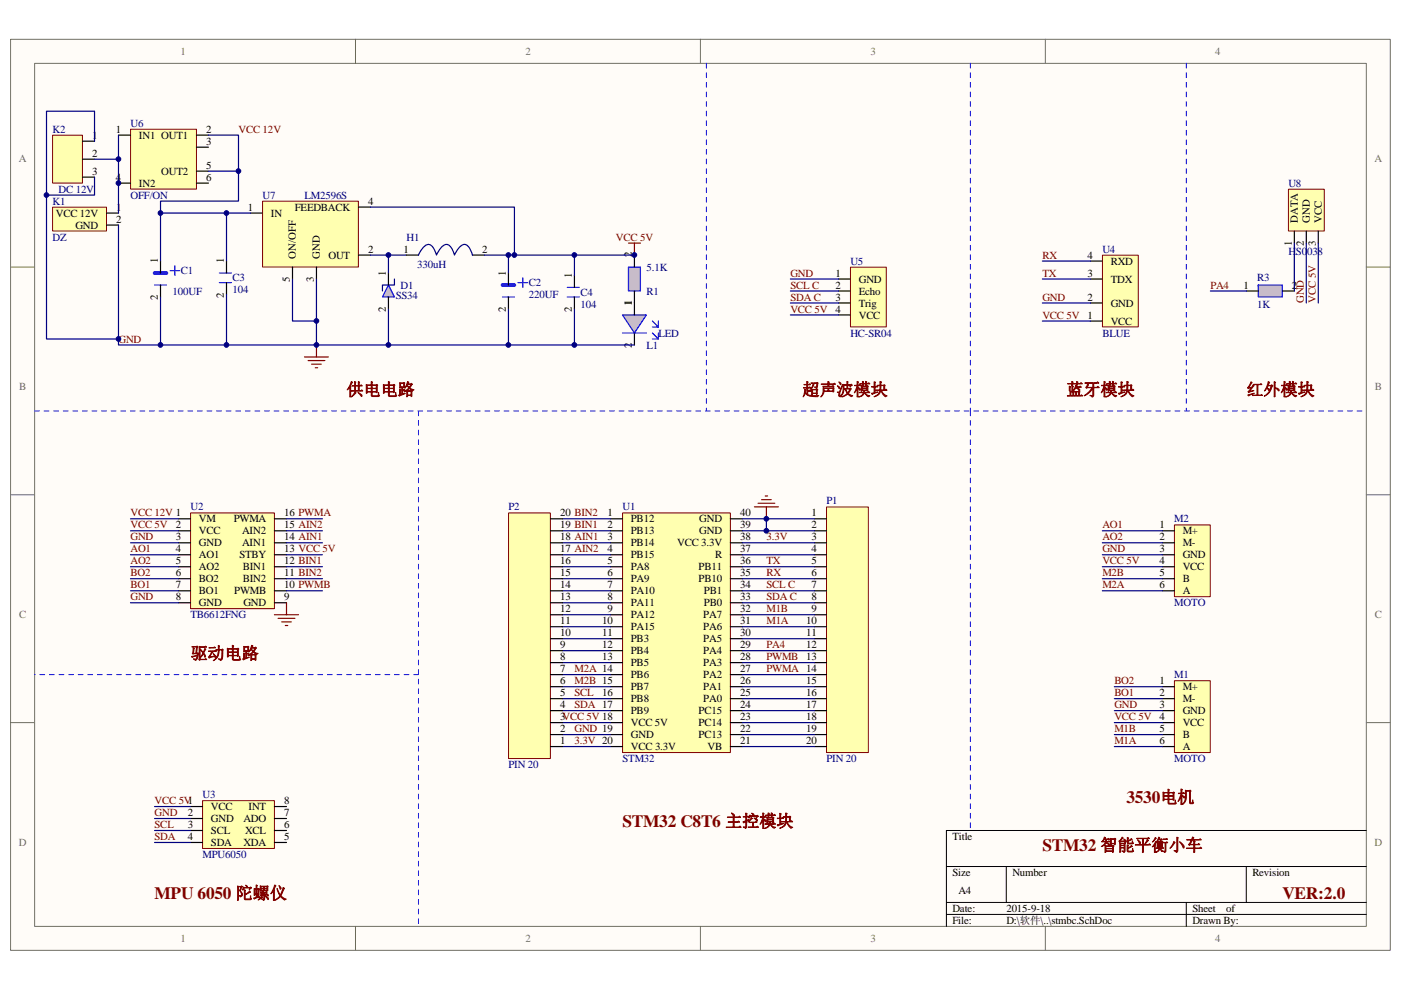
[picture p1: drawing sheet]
<svg xmlns="http://www.w3.org/2000/svg" width="297mm" height="210mm" viewBox="0 0 297 210" stroke-linecap="round" stroke-linejoin="round" font-family="sans-serif">
<path d="M2.3 8.4h292.5v193.2h-292.5z" fill="#fffcf8"/>
<path d="M2.2 8.3h292.6v193.3h-292.6z" fill="none" stroke="#706f64" stroke-width=".21"/>
<path d="M7.4 13.5h282.3v183h-282.3z" fill="#fffcf8"/>
<g fill="none" stroke="#706f64" stroke-width=".21">
<path d="M7.3 13.4h282.4v183.1h-282.4zM75.4 8.3v5.1M148.5 8.3v5.1M221.6 8.3v5.1M2.2 56.6h5.1M289.7 56.6h5.1M2.2 104.9h5.1M289.7 104.9h5.1M2.2 153.3h5.1M289.7 153.3h5.1M75.4 196.5v5.1M148.5 196.5v5.1"/>
<path d="M221.6 196.5v5.1"/>
</g>
<path d="M289.7 176.1h-89v20.4M200.7 183.8h89M200.7 191.4h89M200.7 194h89M213.4 183.8v7.6M251.5 191.4v5.1M264.2 183.8v7.6" fill="none" stroke="#000" stroke-width=".21"/>
<path d="M132 108.8h22.9v50.8h-22.9z" fill="#ffffb0"/>
<path d="M132 108.8h22.9v50.8h-22.9z" fill="none" stroke="#800000" stroke-width=".21"/>
<g fill="none" stroke="#000" stroke-width=".25">
<path d="M129.4 110h2.6M129.4 112.6h2.6M129.4 115.1h2.6M129.4 117.7h2.6M154.9 110h2.5M154.9 112.6h2.5M154.9 115.1h2.5M154.9 117.7h2.5M129.4 120.2h2.6M129.4 122.7h2.6M129.4 125.3h2.6M129.4 127.8h2.6"/>
<path d="M129.4 130.4h2.6M129.4 132.9h2.6M129.4 135.5h2.6M129.4 138h2.6M154.9 120.2h2.5M154.9 122.7h2.5M154.9 125.3h2.5M154.9 127.8h2.5M154.9 130.4h2.5M154.9 132.9h2.5M154.9 135.5h2.5M154.9 138h2.5"/>
<path d="M129.4 140.5h2.6M129.4 143.1h2.6M129.4 145.6h2.6M129.4 148.2h2.6M129.4 150.7h2.6M129.4 153.3h2.6M129.4 155.8h2.6M129.4 158.3h2.6M154.9 140.5h2.5M154.9 143.1h2.5M154.9 145.6h2.5M154.9 148.2h2.5"/>
<path d="M154.9 150.7h2.5M154.9 153.3h2.5M154.9 155.8h2.5M154.9 158.3h2.5"/>
</g>
<path d="M40.4 108.8h17.8v20.3h-17.8z" fill="#ffffb0"/>
<path d="M40.4 108.8h17.8v20.3h-17.8z" fill="none" stroke="#800000" stroke-width=".21"/>
<g fill="none" stroke="#000" stroke-width=".25">
<path d="M37.8 110h2.6M37.8 112.6h2.6M37.8 115.1h2.6M37.8 117.7h2.6M58.2 110h2.5M58.2 112.6h2.5M58.2 115.1h2.5M58.2 117.7h2.5M37.8 120.2h2.6M37.8 122.7h2.6M37.8 125.3h2.6M37.8 127.8h2.6"/>
<path d="M58.2 120.2h2.5M58.2 122.7h2.5M58.2 125.3h2.5M58.2 127.8h2.5"/>
</g>
<path d="M43 169.8h15.2v10.2h-15.2z" fill="#ffffb0"/>
<path d="M42.9 169.8h15.3v10.2h-15.3z" fill="none" stroke="#800000" stroke-width=".21"/>
<path d="M40.4 171.1h2.5M40.4 173.6h2.5M40.4 176.1h2.5M40.4 178.7h2.5M58.2 171.1h2.5M58.2 173.6h2.5M58.2 176.1h2.5M58.2 178.7h2.5" fill="none" stroke="#000" stroke-width=".25"/>
<path d="M233.8 54.1h7.5v15.2h-7.5z" fill="#ffffb0"/>
<path d="M233.7 54.1h7.6v15.2h-7.6z" fill="none" stroke="#800000" stroke-width=".21"/>
<path d="M231.2 59.2h2.5M231.2 55.4h2.5M231.2 68.1h2.5M231.2 64.3h2.5" fill="none" stroke="#000" stroke-width=".25"/>
<path d="M180.3 56.7h7.6v12.6h-7.6z" fill="#ffffb0"/>
<path d="M180.3 56.7h7.6v12.6h-7.6z" fill="none" stroke="#800000" stroke-width=".21"/>
<path d="M34 55.4v2.5M48 55.4v2.5M48 59.9v2.6M177.8 59.2h2.5M34 60.5v2.5M177.8 61.7h2.5M177.8 64.3h2.5M177.8 66.8h2.5" fill="none" stroke="#000" stroke-width=".25"/>
<path d="M32.8 57.9h2.5" fill="none" stroke="#00f" stroke-width=".76"/>
<path d="M36.1 57.4h2M37.1 56.4v2M46.5 57.9h2.5M46.5 59.9h2.5M32.8 60.5h2.5" fill="none" stroke="#00f" stroke-width=".25"/>
<path d="M82.4 60.5l1.2 2.5h-2.5z" fill="#c0c0c0" stroke="#00f" stroke-width=".25"/>
<path d="M83.6 59.2v1.3h-2.5v1.2" fill="none" stroke="#000080" stroke-width=".25"/>
<path d="M82.4 57.9v2.6M107.8 57.9v2.6M121.8 58.4v2.6M82.4 63v2.5M107.8 63v2.5M121.8 63v2.5" fill="none" stroke="#000" stroke-width=".25"/>
<path d="M106.5 60.5h2.6" fill="none" stroke="#00f" stroke-width=".76"/>
<path d="M109.8 59.9h2.1M110.8 58.9v2.1M106.5 63h2.6M120.3 63h2.5M120.3 61h2.5" fill="none" stroke="#00f" stroke-width=".25"/>
<path d="M133.2 56.6h2.6v5.1h-2.6z" fill-rule="evenodd" fill="#c0c0c0" stroke="#00f" stroke-width=".25"/>
<path d="M134.5 54.1v2.5M134.5 61.7v2.6" fill="none" stroke="#000" stroke-width=".25"/>
<path d="M132 66.8h5.1l-2.6 3.8z" fill="#c0c0c0" stroke="#00f" stroke-width=".25"/>
<path d="M134.5 64.3v2.5M134.5 70.6v2.6" fill="none" stroke="#000" stroke-width=".25"/>
<path d="M132 70.6h5.1M138.3 68.1l1.3 1.3h-1.3M138.3 70.6l1.3 1.3v-1.3M138.3 71.9h1.3M139.6 68.1v1.3" fill="none" stroke="#00f" stroke-width=".25"/>
<path d="M64.6 75.7h5M65.3 76.5h3.6M66.1 77.2h2M66.8 78h.5M67.1 73.2v2.5" fill="none" stroke="#800000" stroke-width=".25"/>
<path d="M11.2 44h11.4v5h-11.4z" fill="#ffffb0"/>
<path d="M11.2 43.9h11.4v5.1h-11.4z" fill="none" stroke="#800000" stroke-width=".21"/>
<path d="M22.6 45.2h2.5M22.6 47.7h2.5" fill="none" stroke="#000" stroke-width=".25"/>
<path d="M55.7 42.7h20.3v13.9h-20.3z" fill="#ffffb0"/>
<path d="M55.7 42.7h20.3v13.9h-20.3z" fill="none" stroke="#800000" stroke-width=".21"/>
<path d="M53.1 45.2h2.5M62 56.6v2.6M67.1 56.6v2.6M76 54.1h2.5M76 43.9h2.5" fill="none" stroke="#000" stroke-width=".25"/>
<g fill="none" stroke="#000080" stroke-width=".25">
<path d="M25.1 47.7v25.5h109.4M48 45.2v10.2M53.1 45.2h-19.1v10.2M62 59.2v8.9h5.1M67.1 59.2v14M78.5 54.1h7.7M82.4 54.1v3.8M121.8 54.1v4.3M34 63v10.2M48 62.5v10.7M82.4 65.5v7.7M107.8 65.5v7.7"/>
<path d="M121.8 65.5v7.7"/>
</g>
<path d="M133.2 51.6h2.6M134.5 51.6v2.5" fill="none" stroke="#800000" stroke-width=".25"/>
<path d="M27.7 27.4h14v12.7h-14z" fill="#ffffb0"/>
<path d="M27.7 27.4h14v12.7h-14z" fill="none" stroke="#800000" stroke-width=".21"/>
<path d="M25.1 28.7h2.6M25.1 38.8h2.6M41.7 28.7h2.5M41.7 31.2h2.5M41.7 38.8h2.5M41.7 36.3h2.5" fill="none" stroke="#000" stroke-width=".25"/>
<path d="M25.1 28.7v16.5M44.2 28.7h6.4v7.6h-6.4M50.6 36.3v6.4h-16.6v2.5" fill="none" stroke="#000080" stroke-width=".25"/>
<path d="M273.2 40.2h7.6v8.8h-7.6z" fill="#ffffb0"/>
<path d="M273.2 40.1h7.6v8.9h-7.6z" fill="none" stroke="#800000" stroke-width=".21"/>
<path d="M274.4 49v2.6M277 49v2.6M279.5 49v2.6" fill="none" stroke="#000" stroke-width=".25"/>
<path d="M249 144.4h7.6v15.2h-7.6z" fill="#ffffb0"/>
<path d="M249 144.4h7.6v15.2h-7.6z" fill="none" stroke="#800000" stroke-width=".21"/>
<path d="M246.4 145.6h2.6M246.4 148.2h2.6M246.4 150.7h2.6M246.4 153.3h2.6M246.4 155.8h2.6M246.4 158.3h2.6" fill="none" stroke="#000" stroke-width=".25"/>
<path d="M249 111.4h7.6v15.2h-7.6z" fill="#ffffb0"/>
<path d="M249 111.3h7.6v15.3h-7.6z" fill="none" stroke="#800000" stroke-width=".21"/>
<path d="M246.4 112.6h2.6M246.4 115.1h2.6M246.4 117.7h2.6M246.4 120.2h2.6M246.4 122.7h2.6M246.4 125.3h2.6" fill="none" stroke="#000" stroke-width=".25"/>
<g fill="none" stroke="#000080" stroke-width=".25">
<path d="M119.2 110h10.2M119.2 112.6h10.2M119.2 115.1h10.2M119.2 117.7h10.2M157.4 110h5.1v2.6h-5.1M119.2 120.2h10.2M119.2 122.7h10.2M119.2 125.3h10.2M119.2 127.8h10.2M119.2 130.4h10.2M119.2 132.9h10.2M119.2 135.5h10.2"/>
<path d="M119.2 138h10.2M119.2 140.5h10.2M119.2 143.1h10.2M119.2 145.6h10.2M119.2 148.2h10.2M119.2 150.7h10.2M119.2 153.3h10.2M119.2 155.8h10.2M119.2 158.3h10.2"/>
</g>
<path d="M160 107.5h5M160.7 106.7h3.6M161.5 106h2M162.2 105.2h.5M162.5 107.5v2.5" fill="none" stroke="#800000" stroke-width=".25"/>
<path d="M175.3 107.5h8.8v52.1h-8.8z" fill="#ffffb0"/>
<path d="M175.2 107.5h8.9v52.1h-8.9z" fill="none" stroke="#800000" stroke-width=".21"/>
<g fill="none" stroke="#000" stroke-width=".25">
<path d="M172.7 110h2.5M172.7 112.6h2.5M172.7 115.1h2.5M172.7 117.7h2.5M172.7 120.2h2.5M172.7 122.7h2.5M172.7 125.3h2.5M172.7 127.8h2.5M172.7 130.4h2.5M172.7 132.9h2.5M172.7 135.5h2.5M172.7 138h2.5"/>
<path d="M172.7 140.5h2.5M172.7 143.1h2.5M172.7 145.6h2.5M172.7 148.2h2.5M172.7 150.7h2.5M172.7 153.3h2.5M172.7 155.8h2.5M172.7 158.3h2.5"/>
</g>
<path d="M107.8 108.8h8.9v52.1h-8.9z" fill="#ffffb0"/>
<path d="M107.8 108.8h8.9v52.1h-8.9z" fill="none" stroke="#800000" stroke-width=".21"/>
<g fill="none" stroke="#000" stroke-width=".25">
<path d="M116.7 117.7h2.5M116.7 115.1h2.5M116.7 112.6h2.5M116.7 110h2.5M116.7 138h2.5M116.7 135.5h2.5M116.7 132.9h2.5M116.7 130.4h2.5M116.7 127.8h2.5M116.7 125.3h2.5M116.7 122.7h2.5M116.7 120.2h2.5"/>
<path d="M116.7 158.3h2.5M116.7 155.8h2.5M116.7 153.3h2.5M116.7 150.7h2.5M116.7 148.2h2.5M116.7 145.6h2.5M116.7 143.1h2.5M116.7 140.5h2.5"/>
</g>
<g fill="none" stroke="#000080" stroke-width=".25">
<path d="M277 51.6v12.7M279.5 51.6v12.7M27.7 110h10.1M27.7 112.6h10.1M27.7 115.1h10.1M27.7 117.7h10.1M60.7 110h7.7M60.7 112.6h7.7M60.7 115.1h7.7M60.7 117.7h7.7M157.4 115.1h15.3M157.4 117.7h15.3"/>
<path d="M162.5 110h10.2M162.5 112.6h10.2M233.7 112.6h12.7M233.7 115.1h12.7M233.7 117.7h12.7M27.7 120.2h10.1M27.7 122.7h10.1M27.7 125.3h10.1M27.7 127.8h10.1M60.7 120.2h7.7M60.7 122.7h7.7M60.7 125.3h7.7"/>
<path d="M157.4 120.2h15.3M157.4 122.7h15.3M157.4 125.3h15.3M157.4 127.8h15.3M157.4 130.4h15.3M157.4 132.9h15.3M157.4 135.5h15.3M157.4 138h15.3M233.7 120.2h12.7M233.7 122.7h12.7M233.7 125.3h12.7M157.4 140.5h15.3"/>
<path d="M157.4 143.1h15.3M157.4 145.6h15.3M157.4 148.2h15.3M157.4 150.7h15.3M157.4 153.3h15.3M157.4 155.8h15.3M157.4 158.3h15.3M236.3 145.6h10.1M236.3 148.2h10.1M236.3 150.7h10.1M236.3 153.3h10.1M236.3 155.8h10.1"/>
<path d="M236.3 158.3h10.1M32.8 171.1h7.6M32.8 173.6h7.6M32.8 176.1h7.6M32.8 178.7h7.6"/>
</g>
<path d="M58.2 130.4h5.1M59 131.1h3.5M59.7 131.9h2.1M60.5 132.7h.5M60.7 127.8v2.6" fill="none" stroke="#800000" stroke-width=".25"/>
<path d="M266.8 60.5h5.1v2.5h-5.1z" fill-rule="evenodd" fill="#c0c0c0" stroke="#00f" stroke-width=".25"/>
<path d="M86.2 54.1h2.5M100.2 54.1h2.5M264.2 61.7h2.6M271.9 61.7h2.5" fill="none" stroke="#000" stroke-width=".25"/>
<g fill="none" stroke="#000080" stroke-width=".25">
<path d="M78.5 43.9h30.6v10.2M88.7 54.1a3.8 3.8 0 0 1 2.1-2.3 2.78 2.78 0 0 1 1.7 2.3l.8-1.2a1.86 1.86 0 0 1 1.5-1 3.6 3.6 0 0 1 1.5 2.1l.8-1.1a1.87 1.87 0 0 1 1.5-1.1 3.3 3.3 0 0 1 1.6 2.3M102.7 54.1h5.1v3.8M107.8 54.1h26.7M167.6 59.2h10.2M221 55.4h10.2M221 59.2h10.2M274.4 51.6v10.1M167.6 61.7h10.2M167.6 64.3h10.2M167.6 66.8h10.2M221 64.3h10.2"/>
<path d="M221 68.1h10.2M256.6 61.7h7.6"/>
</g>
<path d="M149.8 13.4v73.8M205.7 13.4v73.8M251.5 13.4v73.8M7.3 87.2h282.4M88.7 87.2v109.3M205.7 87.2v88.9M88.7 143.1h-81.4" fill="none" stroke="#fffcf8" stroke-width=".21" stroke-dasharray="1 1 1 1 1 1 1 1"/>
<path d="M149.8 13.4v73.8M205.7 13.4v73.8M251.5 13.4v73.8M7.3 87.2h282.4M88.7 87.2v109.3M205.7 87.2v88.9M88.7 143.1h-81.4" fill="none" stroke="#00f" stroke-width=".21" stroke-dasharray="1 1 1 1 1 1 1 1"/>
<path d="M11.2 28.7h6.3v10.1h-6.3z" fill="#ffffb0"/>
<path d="M11.2 28.7h6.3v10.1h-6.3z" fill="none" stroke="#800000" stroke-width=".21"/>
<path d="M17.5 30h2.5M17.5 33.8h2.5M17.5 37.6h2.5" fill="none" stroke="#000" stroke-width=".25"/>
<path d="M20 30v-6.4h-10.1v48.3h15.2M20 37.6v3.8h-10.1M20 33.8h5.1" fill="none" stroke="#000080" stroke-width=".25"/>
<g fill="#000080" stroke="#000080" stroke-width=".21">
<circle cx="9.8" cy="41.4" r=".5"/>
<circle cx="25.1" cy="71.9" r=".49"/>
<circle cx="25.1" cy="38.8" r=".49"/>
<circle cx="25.1" cy="33.7" r=".49"/>
<circle cx="34" cy="73.2" r=".5"/>
<circle cx="34" cy="45.2" r=".5"/>
<circle cx="48" cy="73.2" r=".5"/>
<circle cx="48" cy="45.2" r=".5"/>
<circle cx="50.6" cy="36.3" r=".5"/>
<circle cx="67.1" cy="73.2" r=".49"/>
<circle cx="67.1" cy="68.1" r=".49"/>
<circle cx="82.3" cy="73.2" r=".49"/>
<circle cx="82.3" cy="54.1" r=".49"/>
<circle cx="107.8" cy="73.2" r=".5"/>
<circle cx="107.8" cy="54.1" r=".5"/>
<circle cx="109.1" cy="54.1" r=".5"/>
<circle cx="121.8" cy="73.2" r=".5"/>
<circle cx="121.8" cy="54.1" r=".5"/>
<circle cx="134.5" cy="54.1" r=".5"/>
<circle cx="162.5" cy="112.6" r=".5"/>
<circle cx="162.5" cy="110" r=".5"/>
</g>
<g font-size="3.7" fill="#800000">
<text x="238.8" y="170.3">3530电机</text>
<text x="132" y="175.4">STM32 C8T6 主控模块</text>
<text x="221" y="180.5">STM32 智能平衡小车</text>
<text x="32.8" y="190.6">MPU 6050 陀螺仪</text>
<text x="271.9" y="190.6">VER:2.0</text>
</g>
<g font-size="3.6" fill="#800000">
<text x="73.5" y="83.8">供电电路</text>
<text x="170.1" y="83.8">超声波模块</text>
<text x="226.1" y="83.8">蓝牙模块</text>
<text x="264.3" y="83.8">红外模块</text>
<text x="40.4" y="139.8">驱动电路</text>
</g>
<g font-size="2.3" fill="#706f64">
<text x="38.3" y="11.6">1</text>
<text x="111.4" y="11.6">2</text>
<text x="184.5" y="11.6">3</text>
<text x="257.7" y="11.6">4</text>
<text x="4" y="34.5">A</text>
<text x="291.4" y="34.5">A</text>
<text x="4" y="82.8">B</text>
<text x="291.5" y="82.8">B</text>
<text x="4" y="131.1">C</text>
<text x="291.5" y="131.1">C</text>
<text x="4" y="179.4">D</text>
<text x="291.4" y="179.4">D</text>
<text x="38.3" y="199.8">1</text>
<text x="111.4" y="199.8">2</text>
<text x="184.5" y="199.8">3</text>
<text x="257.7" y="199.8">4</text>
</g>
<g font-size="2.3" fill="#000080">
<text x="11.2" y="28.2">K2</text>
<text x="27.7" y="26.9">U6</text>
<text x="12.4" y="40.9">DC 12V</text>
<text x="273.2" y="39.6">U8</text>
<text x="11.2" y="43.4">K1</text>
<text x="27.7" y="42.1">OFF/ON</text>
<text x="55.7" y="42.1">U7</text>
<text x="64.6" y="42.1">LM2596S</text>
<text x="11.2" y="51">DZ</text>
<text x="86.2" y="51">H1</text>
<text x="233.7" y="53.6">U4</text>
<text x="38.4" y="58.2">C1</text>
<text x="49.3" y="59.7">C3</text>
<text x="88.5" y="56.9">330uH</text>
<text x="137.1" y="57.4">5.1K</text>
<text x="180.3" y="56.1">U5</text>
<text x="266.5" y="59.7">R3</text>
<text x="273.2" y="54.1">HS0038</text>
<text x="36.6" y="62.5">100UF</text>
<text x="49.3" y="62.2">104</text>
<text x="83.9" y="63.5">SS34</text>
<text x="84.9" y="61.2">D1</text>
<text x="112.1" y="60.7">C2</text>
<text x="112.1" y="63.2">220UF</text>
<text x="123.1" y="62.7">C4</text>
<text x="123.1" y="65.3">104</text>
<text x="137.1" y="62.5">R1</text>
<text x="266.5" y="65.3">1K</text>
<text x="139.6" y="71.4">LED</text>
<text x="180.3" y="71.4">HC-SR04</text>
<text x="233.7" y="71.4">BLUE</text>
<text x="137.1" y="73.9">L1</text>
<text x="175.2" y="107">P1</text>
<text x="40.4" y="108.2">U2</text>
<text x="107.8" y="108.2">P2</text>
<text x="132" y="108.2">U1</text>
<text x="249" y="110.8">M2</text>
<text x="40.4" y="131.1">TB6612FNG</text>
<text x="249" y="128.6">MOTO</text>
<text x="249" y="143.8">M1</text>
<text x="132" y="161.6">STM32</text>
<text x="175.2" y="161.6">PIN 20</text>
<text x="249" y="161.6">MOTO</text>
<text x="107.8" y="162.9">PIN 20</text>
<text x="42.9" y="169.3">U3</text>
<text x="42.9" y="182">MPU6050</text>
</g>
<g font-size="2.3">
<text x="19.5" y="29.4">1</text>
<text x="24.5" y="28.2">1</text>
<text x="29.5" y="29.4">IN1 OUT1</text>
<text x="43.7" y="28.2">2</text>
<text x="19.5" y="33.3">2</text>
<text x="43.7" y="35.8">5</text>
<text x="43.7" y="30.7">3</text>
<text x="19.5" y="37.1">3</text>
<text x="24.5" y="38.3">4</text>
<text x="29.5" y="39.6">IN2</text>
<text x="34.2" y="37.1">OUT2</text>
<text x="43.7" y="38.3">6</text>
<text x="11.8" y="46">VCC 12V</text>
<text x="24.6" y="44.7">1</text>
<text x="24.6" y="47.2">2</text>
<text x="52.5" y="44.7">1</text>
<text x="57.4" y="46">IN</text>
<text x="62.5" y="44.7">FEEDBACK</text>
<text x="78" y="43.4">4</text>
<text x="275.1" y="47.2" transform="rotate(-90 275.1 47.2)">DATA</text>
<text x="277.7" y="47.2" transform="rotate(-90 277.7 47.2)">GND</text>
<text x="280.2" y="47.2" transform="rotate(-90 280.2 47.2)">VCC</text>
<text x="16" y="48.5">GND</text>
<text x="78" y="53.6">2</text>
<text x="85.6" y="53.6">1</text>
<text x="102.2" y="53.6">2</text>
<text x="273.9" y="52.2" transform="rotate(-90 273.9 52.2)">1</text>
<text x="276.4" y="52.2" transform="rotate(-90 276.4 52.2)">2</text>
<text x="279" y="52.2" transform="rotate(-90 279 52.2)">3</text>
<text x="33.5" y="55.9" transform="rotate(-90 33.5 55.9)">1</text>
<text x="47.5" y="55.9" transform="rotate(-90 47.5 55.9)">1</text>
<text x="61.5" y="59.8" transform="rotate(-90 61.5 59.8)">5</text>
<text x="62.7" y="54.9" transform="rotate(-90 62.7 54.9)">ON/OFF</text>
<text x="66.6" y="59.8" transform="rotate(-90 66.6 59.8)">3</text>
<text x="67.8" y="54.9" transform="rotate(-90 67.8 54.9)">GND</text>
<text x="69.7" y="54.9">OUT</text>
<text x="81.8" y="58.4" transform="rotate(-90 81.8 58.4)">1</text>
<text x="107.3" y="58.4" transform="rotate(-90 107.3 58.4)">1</text>
<text x="121.2" y="58.9" transform="rotate(-90 121.2 58.9)">1</text>
<text x="134" y="54.6" transform="rotate(-90 134 54.6)">2</text>
<text x="177.2" y="58.7">1</text>
<text x="182.1" y="59.9">GND</text>
<text x="230.6" y="58.7">3</text>
<text x="230.6" y="54.9">4</text>
<text x="235.5" y="59.9">TDX</text>
<text x="235.5" y="56.1">RXD</text>
<text x="33.5" y="63.6" transform="rotate(-90 33.5 63.6)">2</text>
<text x="47.5" y="63.1" transform="rotate(-90 47.5 63.1)">2</text>
<text x="134" y="64.9" transform="rotate(-90 134 64.9)">1</text>
<text x="177.2" y="61.2">2</text>
<text x="177.2" y="63.8">3</text>
<text x="182.1" y="62.5">Echo</text>
<text x="182.1" y="65">Trig</text>
<text x="230.6" y="63.8">2</text>
<text x="235.5" y="65">GND</text>
<text x="263.6" y="61.2">1</text>
<text x="273.9" y="61.2">2</text>
<text x="81.8" y="66.2" transform="rotate(-90 81.8 66.2)">2</text>
<text x="107.3" y="66.2" transform="rotate(-90 107.3 66.2)">2</text>
<text x="121.2" y="66.2" transform="rotate(-90 121.2 66.2)">2</text>
<text x="177.2" y="66.3">4</text>
<text x="182.1" y="67.6">VCC</text>
<text x="230.6" y="67.6">1</text>
<text x="235.5" y="68.8">VCC</text>
<text x="134" y="73.8" transform="rotate(-90 134 73.8)">2</text>
<text x="37.2" y="112.1">2</text>
<text x="42.2" y="110.8">VM</text>
<text x="42.2" y="113.3">VCC</text>
<text x="49.5" y="110.8">PWMA</text>
<text x="51.3" y="113.3">AIN2</text>
<text x="60.2" y="109.5">16 PWMA</text>
<text x="60.2" y="112.1">15 AIN2</text>
<text x="118.7" y="112.1">19 BIN1</text>
<text x="118.7" y="109.5">20 BIN2</text>
<text x="128.8" y="109.5">1</text>
<text x="128.8" y="112.1">2</text>
<text x="133.7" y="110.8">PB12</text>
<text x="133.7" y="113.3">PB13</text>
<text x="148.2" y="113.3">GND</text>
<text x="148.2" y="110.8">GND</text>
<text x="156.9" y="112.1">39</text>
<text x="156.9" y="109.5">40</text>
<text x="172.1" y="109.5">1</text>
<text x="172.1" y="112.1">2</text>
<text x="245.8" y="112.1">1</text>
<text x="250.8" y="113.3">M+</text>
<text x="37.2" y="114.6">3</text>
<text x="37.2" y="117.2">4</text>
<text x="37.2" y="119.7">5</text>
<text x="42.2" y="115.9">GND</text>
<text x="42.2" y="118.4">AO1</text>
<text x="50.8" y="118.4">STBY</text>
<text x="51.3" y="115.9">AIN1</text>
<text x="60.2" y="117.2">13 VCC 5V</text>
<text x="60.2" y="119.7">12 BIN1</text>
<text x="60.2" y="114.6">14 AIN1</text>
<text x="118.7" y="119.7">16</text>
<text x="118.7" y="117.2">17 AIN2</text>
<text x="118.7" y="114.6">18 AIN1</text>
<text x="128.8" y="114.6">3</text>
<text x="128.8" y="117.2">4</text>
<text x="128.8" y="119.7">5</text>
<text x="133.7" y="115.9">PB14</text>
<text x="133.7" y="118.4">PB15</text>
<text x="143.6" y="115.9">VCC 3.3V</text>
<text x="151.6" y="118.4">R</text>
<text x="156.9" y="117.2">37</text>
<text x="156.9" y="114.6">38</text>
<text x="156.9" y="119.7">36</text>
<text x="172.1" y="114.6">3</text>
<text x="172.1" y="117.2">4</text>
<text x="172.1" y="119.7">5</text>
<text x="245.8" y="114.6">2</text>
<text x="245.8" y="117.2">3</text>
<text x="245.8" y="119.7">4</text>
<text x="250.8" y="115.9">M-</text>
<text x="250.8" y="118.4">GND</text>
<text x="37.2" y="122.2">6</text>
<text x="37.2" y="124.8">7</text>
<text x="42.2" y="121">AO2</text>
<text x="42.2" y="123.5">BO2</text>
<text x="51.5" y="123.5">BIN2</text>
<text x="51.5" y="121">BIN1</text>
<text x="60.2" y="124.8">10 PWMB</text>
<text x="60.2" y="122.2">11 BIN2</text>
<text x="118.7" y="124.8">14</text>
<text x="118.7" y="122.2">15</text>
<text x="128.8" y="122.2">6</text>
<text x="128.8" y="124.8">7</text>
<text x="133.7" y="121">PA8</text>
<text x="133.7" y="123.5">PA9</text>
<text x="148.1" y="123.5">PB10</text>
<text x="148.1" y="121">PB11</text>
<text x="156.9" y="124.8">34</text>
<text x="156.9" y="122.2">35</text>
<text x="172.1" y="122.2">6</text>
<text x="172.1" y="124.8">7</text>
<text x="245.8" y="122.2">5</text>
<text x="245.8" y="124.8">6</text>
<text x="250.8" y="121">VCC</text>
<text x="250.8" y="123.5">B</text>
<text x="37.2" y="127.3">8</text>
<text x="42.2" y="126">BO1</text>
<text x="42.2" y="128.6">GND</text>
<text x="49.7" y="126">PWMB</text>
<text x="51.6" y="128.6">GND</text>
<text x="60.2" y="127.3">9</text>
<text x="118.7" y="129.9">12</text>
<text x="118.7" y="127.3">13</text>
<text x="128.8" y="127.3">8</text>
<text x="128.8" y="129.9">9</text>
<text x="133.7" y="126">PA10</text>
<text x="133.7" y="128.6">PA11</text>
<text x="133.7" y="131.1">PA12</text>
<text x="149.1" y="131.1">PA7</text>
<text x="149.2" y="128.6">PB0</text>
<text x="149.2" y="126">PB1</text>
<text x="156.9" y="127.3">33</text>
<text x="156.9" y="129.9">32</text>
<text x="172.1" y="127.3">8</text>
<text x="172.1" y="129.9">9</text>
<text x="250.8" y="126">A</text>
<text x="118.7" y="137.5">9</text>
<text x="118.7" y="135">10</text>
<text x="118.7" y="132.4">11</text>
<text x="127.7" y="132.4">10</text>
<text x="127.7" y="135">11</text>
<text x="127.7" y="137.5">12</text>
<text x="133.7" y="133.7">PA15</text>
<text x="133.7" y="136.2">PB3</text>
<text x="149.1" y="136.2">PA5</text>
<text x="149.1" y="133.7">PA6</text>
<text x="156.9" y="137.5">29</text>
<text x="156.9" y="135">30</text>
<text x="156.9" y="132.4">31</text>
<text x="170.9" y="132.4">10</text>
<text x="170.9" y="135">11</text>
<text x="170.9" y="137.5">12</text>
<text x="118.7" y="142.6">7</text>
<text x="118.7" y="140">8</text>
<text x="127.7" y="140">13</text>
<text x="133.7" y="138.8">PB4</text>
<text x="133.7" y="141.3">PB5</text>
<text x="133.7" y="143.8">PB6</text>
<text x="149.1" y="143.8">PA2</text>
<text x="149.1" y="141.3">PA3</text>
<text x="149.1" y="138.8">PA4</text>
<text x="156.9" y="142.6">27</text>
<text x="156.9" y="140">28</text>
<text x="170.9" y="140">13</text>
<text x="118.7" y="147.7">5</text>
<text x="118.7" y="145.1">6</text>
<text x="127.7" y="147.7">16</text>
<text x="133.7" y="146.4">PB7</text>
<text x="133.7" y="148.9">PB8</text>
<text x="149.1" y="148.9">PA0</text>
<text x="149.1" y="146.4">PA1</text>
<text x="156.9" y="147.7">25</text>
<text x="156.9" y="145.1">26</text>
<text x="170.9" y="145.1">15</text>
<text x="170.9" y="147.7">16</text>
<text x="245.8" y="145.1">1</text>
<text x="245.8" y="147.7">2</text>
<text x="250.8" y="146.4">M+</text>
<text x="250.8" y="148.9">M-</text>
<text x="118.7" y="155.3">2</text>
<text x="118.7" y="152.8">3VCC 5V 18</text>
<text x="118.7" y="150.2">4</text>
<text x="133.7" y="151.5">PB9</text>
<text x="133.7" y="154">VCC 5V</text>
<text x="148.1" y="154">PC14</text>
<text x="148.1" y="151.5">PC15</text>
<text x="156.9" y="155.3">22</text>
<text x="156.9" y="152.8">23</text>
<text x="156.9" y="150.2">24</text>
<text x="170.9" y="150.2">17</text>
<text x="170.9" y="152.8">18</text>
<text x="170.9" y="155.3">19</text>
<text x="245.8" y="150.2">3</text>
<text x="245.8" y="152.8">4</text>
<text x="245.8" y="155.3">5</text>
<text x="250.8" y="151.5">GND</text>
<text x="250.8" y="154">VCC</text>
<text x="118.7" y="157.8">1</text>
<text x="133.7" y="156.6">GND</text>
<text x="133.7" y="159.1">VCC 3.3V</text>
<text x="148.1" y="156.6">PC13</text>
<text x="150" y="159.1">VB</text>
<text x="156.9" y="157.8">21</text>
<text x="170.9" y="157.8">20</text>
<text x="245.8" y="157.8">6</text>
<text x="250.8" y="156.6">B</text>
<text x="250.8" y="159.1">A</text>
<text x="39.8" y="173.1">2</text>
<text x="44.7" y="171.8">VCC</text>
<text x="52.7" y="171.8">INT</text>
<text x="60.2" y="170.6">8</text>
<text x="60.2" y="173.1">7</text>
<text x="39.8" y="175.6">3</text>
<text x="39.8" y="178.2">4</text>
<text x="44.7" y="174.4">GND</text>
<text x="44.7" y="176.9">SCL</text>
<text x="44.7" y="179.5">SDA</text>
<text x="51.6" y="179.5">XDA</text>
<text x="51.6" y="174.4">ADO</text>
<text x="52" y="176.9">XCL</text>
<text x="60.2" y="175.6">6</text>
<text x="60.2" y="178.2">5</text>
<text x="201.9" y="178.1">Title</text>
<text x="201.9" y="185.8">Size</text>
<text x="214.6" y="185.8">Number</text>
<text x="265.5" y="185.8">Revision</text>
<text x="203.2" y="189.6">A4</text>
<text x="201.9" y="193.4">Date:</text>
<text x="201.9" y="195.9">File:</text>
<text x="213.4" y="193.4">2015-9-18</text>
<text x="213.4" y="195.9">D:\软件\..\stmbc.SchDoc</text>
<text x="252.8" y="195.9">Drawn By:</text>
<text x="252.8" y="193.4">Sheet</text>
<text x="259.9" y="193.4">of</text>
</g>
<g font-size="2.3" fill="#800000">
<text x="50.6" y="28.2">VCC 12V</text>
<text x="130.6" y="51">VCC 5V</text>
<text x="167.6" y="58.7">GND</text>
<text x="221" y="54.9">RX</text>
<text x="221" y="58.7">TX</text>
<text x="167.6" y="61.2">SCL C</text>
<text x="167.6" y="63.8">SDA C</text>
<text x="221" y="63.8">GND</text>
<text x="256.6" y="61.2">PA4</text>
<text x="276.4" y="64.3" transform="rotate(-90 276.4 64.3)">GND</text>
<text x="279" y="64.3" transform="rotate(-90 279 64.3)">VCC 5V</text>
<text x="167.6" y="66.3">VCC 5V</text>
<text x="221" y="67.6">VCC 5V</text>
<text x="25.1" y="72.7">GND</text>
<text x="27.7" y="112.1">VCC 5V</text>
<text x="27.7" y="109.5">VCC 12V 1</text>
<text x="233.7" y="112.1">AO1</text>
<text x="27.7" y="117.2">AO1</text>
<text x="27.7" y="119.7">AO2</text>
<text x="27.7" y="114.6">GND</text>
<text x="162.5" y="119.7">TX</text>
<text x="162.5" y="114.6">3.3V</text>
<text x="233.7" y="119.7">VCC 5V</text>
<text x="233.7" y="117.2">GND</text>
<text x="233.7" y="114.6">AO2</text>
<text x="27.7" y="124.8">BO1</text>
<text x="27.7" y="122.2">BO2</text>
<text x="162.5" y="122.2">RX</text>
<text x="162.5" y="124.8">SCL C</text>
<text x="233.7" y="124.8">M2A</text>
<text x="233.7" y="122.2">M2B</text>
<text x="27.7" y="127.3">GND</text>
<text x="162.5" y="129.9">M1B</text>
<text x="162.5" y="127.3">SDA C</text>
<text x="162.5" y="137.5">PA4</text>
<text x="162.5" y="132.4">M1A</text>
<text x="121.8" y="142.6">M2A 14</text>
<text x="162.5" y="142.6">PWMA 14</text>
<text x="162.5" y="140">PWMB</text>
<text x="121.8" y="147.7">SCL</text>
<text x="121.8" y="145.1">M2B 15</text>
<text x="236.3" y="147.7">BO1</text>
<text x="236.3" y="145.1">BO2</text>
<text x="121.8" y="150.2">SDA 17</text>
<text x="121.8" y="155.3">GND 19</text>
<text x="236.3" y="155.3">M1B</text>
<text x="236.3" y="152.8">VCC 5V</text>
<text x="236.3" y="150.2">GND</text>
<text x="121.8" y="157.8">3.3V 20</text>
<text x="236.3" y="157.8">M1A</text>
<text x="32.8" y="170.6">VCC 5V1</text>
<text x="32.8" y="173.1">GND</text>
<text x="32.8" y="175.6">SCL</text>
<text x="32.8" y="178.2">SDA</text>
</g>
</svg>
